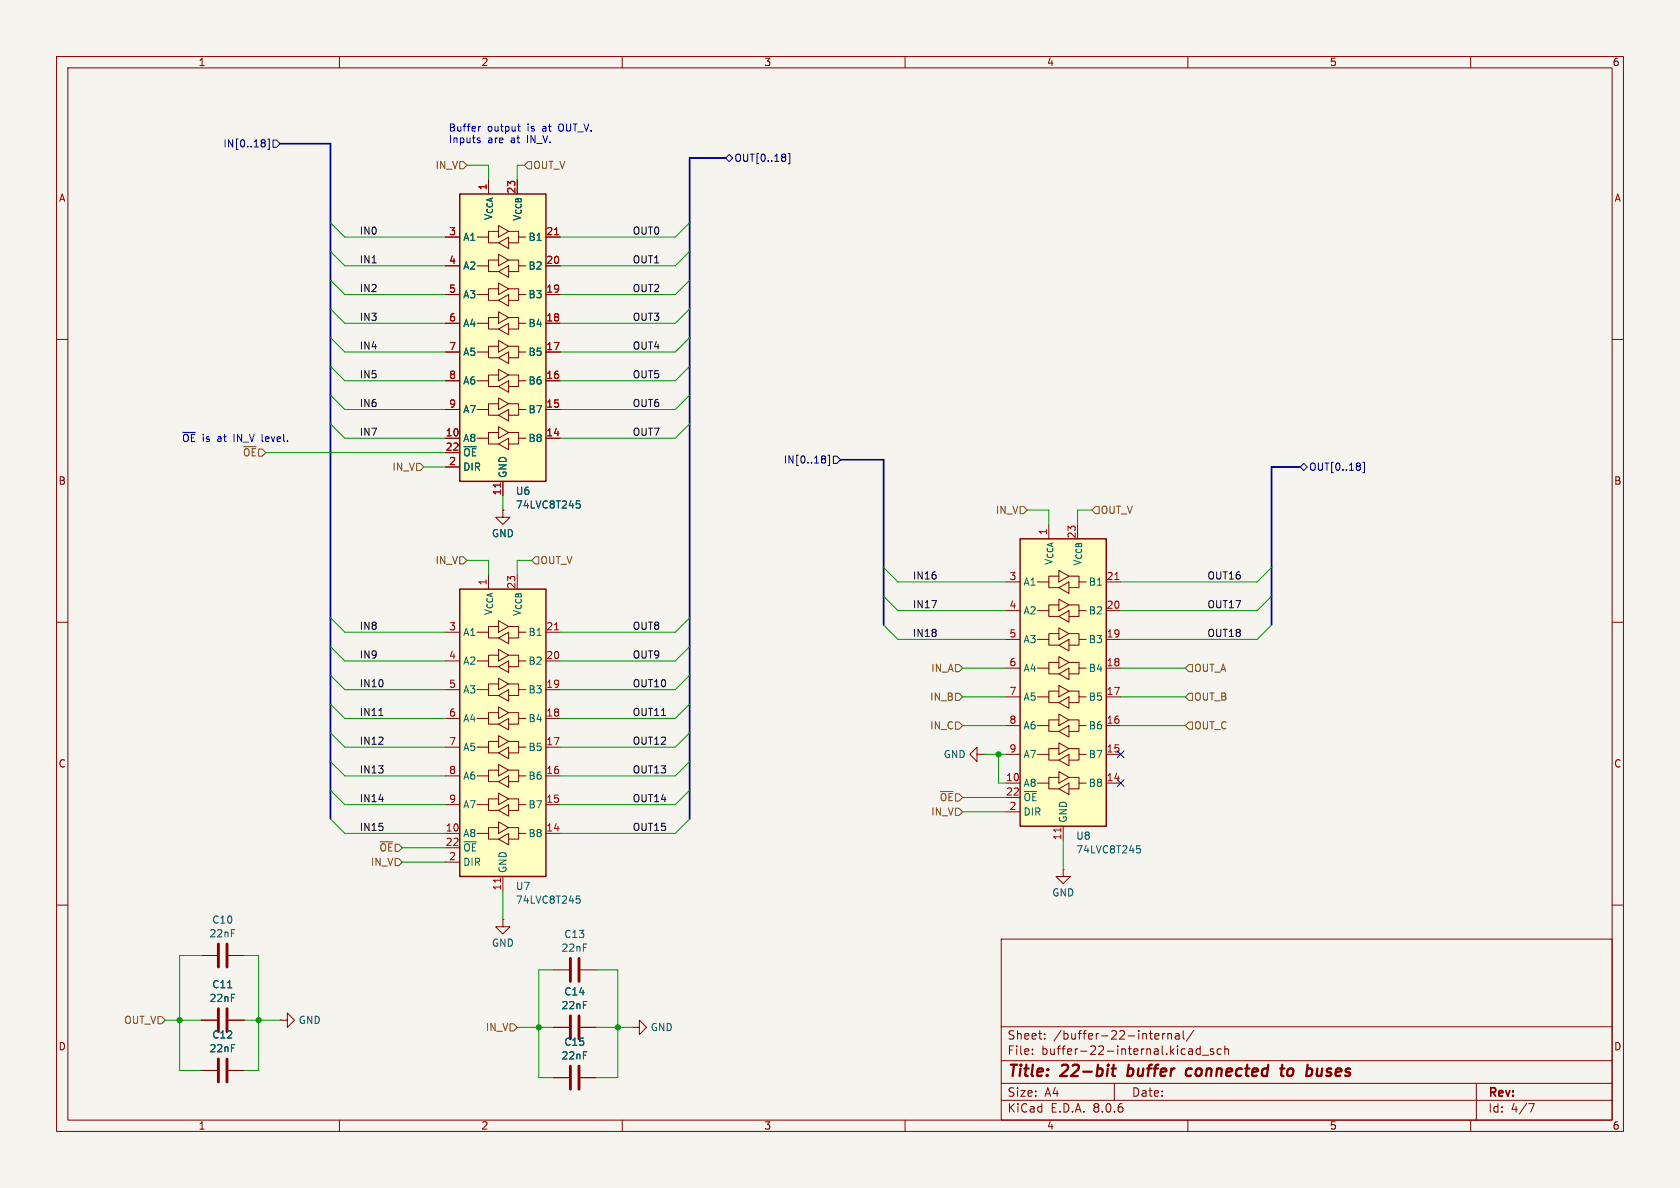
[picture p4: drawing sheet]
<svg xmlns="http://www.w3.org/2000/svg" width="297mm" height="210mm" viewBox="0 0 297 210" stroke-linecap="round" stroke-linejoin="round" font-family="sans-serif">
<path d="M0 0h297v210h-297z" fill="#f5f4ef" stroke="#f5f4ef" stroke-width=".18"/>
<g fill="none" stroke="#840000" stroke-width=".18">
<path d="M10 10h277v190h-277zM12 12h273v186h-273zM60 10v2M110 10v2M160 10v2M210 10v2M260 10v2M10 60h2M285 60h2M88.9 90.2v1.2h1.3l-1.3 1.3-1.3-1.3h1.3M88.9 90.2h.1M10 110h2"/>
<path d="M285 110h2M10 160h2M285 160h2M35.6 168.9h2.8M40.4 168.9h2.8M177 166h108v32h-108zM35.6 180.3h2.8M40.4 180.3h2.8M49.5 180.3h1.3v-1.2l1.3 1.2-1.3 1.3v-1.3M49.5 180.3h.1M60 198v2M110 198v2"/>
<path d="M160 198v2M177 194.5h108M177 191.5h108M177 187.5h108M177 181.5h108M182.5 186.3v.1M182.5 185.5v.1M184.7 183.6v.1M184.7 182.8v.1M197 191.5v3M204.2 183.2l.7-.1-.1-.3-.4-.1-.2 .2v.7h.6M205.5 182.7v1"/>
<path d="M206 182.7l-.3 .1-.2 .2M206.5 182.8l.2-.1 .3 .1 .1 .9M206.5 182.7v1M207.8 182.8h.6l.1 .9M208.5 183.1h-.5a.29 .29 0 0 0-.3 .3 .29 .29 0 0 0 .3 .3l.5-.1M209.2 182.2v1.3l.2 .2M210 198v2M210.3 185.4h.3l.2 .2v.8M210.8 186.3l-.5 .1M210.8 185.8h-.5M211 182.1l-1.3 2M212.2 185.5l-.5-.1-.2 .3v.4l.1 .2h.6"/>
<path d="M212.2 184.9v1.5M212.5 186.5h1.2M214.5 185.5l-.3-.1-.2 .2v.2l.5 .2v.3h-.5M215.9 185.5l-.4-.1-.3 .3v.4l.1 .2h.6M216.5 185.5l.2-.1 .4 .1 .1 .9M216.5 184.9v1.5M260 198v2M261 191.5v6.5M270.2 195.1h1l-.6 1.5"/>
</g>
<path d="M196.5 188.9h.8M196.9 188.2l-.2 1.7v.2l.4 .1M199.3 190.1l.2 .1M199.6 188.2l-.3 2M210.7 189a.66 .66 0 0 0-1 .3l-.1 .5 .2 .3 .2 .1 .6-.1M226.3 188.9h.8M226.7 188.2l-.2 1.7 .1 .2 .3 .1M228.3 188.9a.62 .62 0 0 0-.7 .4v.7a.52 .52 0 0 0 .8 .1M232.9 188.9l-.1 1.2 .2 .1 .5-.1" fill="none" stroke="#840000" stroke-width=".4"/>
<path d="M38.6 166.9v4M38.6 178.3v4.1M40.1 166.9v4M40.1 178.3v4.1" fill="none" stroke="#840000" stroke-width=".51"/>
<path d="M40.2 174.6h.8" fill="none" stroke="#006464" stroke-width=".18"/>
<path d="M180.3 95.3h15.3v50.8h-15.3z" fill="#ffffc2"/>
<path d="M180.3 95.3h15.3v50.8h-15.3z" fill="none" stroke="#840000" stroke-width=".25"/>
<g fill="none" stroke="#840000" stroke-width=".18">
<path d="M177.8 118.1h2.5M177.8 113h2.5M177.8 108h2.5M177.8 102.9h2.5M183.4 113h2v1h1.8M183.4 102.9h2v1h1.8M183.4 118.1h2v1h1.8M183.4 108h2v1h1.8M187.2 112h-1.8v1M187.2 101.9h-1.8v1M187.2 111l1.8 1-1.8 1zM187.2 100.8l1.8 1.1-1.8 1z"/>
<path d="M187.2 119.1l1.8-1v2zM187.2 114l1.8-1v2.1zM187.2 103.9l1.8-1v2zM187.2 117.1h-1.8v1M187.2 106.9h-1.8v1.1M187.2 116.1l1.8 1-1.8 1zM187.2 105.9l1.8 1-1.8 1.1zM187.2 109l1.8-1v2zM189 112h1.8v1h1.2M189 101.9h1.8v1h1.2M189 117.1h1.8v1h1.2M189 106.9h1.8v1.1h1.2"/>
<path d="M190.8 113v1h-1.8M190.8 102.9v1h-1.8M190.8 118.1v1h-1.8M190.8 108v1h-1.8M195.6 118.1h2.5M195.6 113h2.5M195.6 108h2.5M195.6 102.9h2.5M177.8 138.4h2.5M177.8 133.4h2.5M177.8 128.3h2.5M177.8 123.2h2.5"/>
<path d="M183.4 133.4h2v1h1.8M183.4 123.2h2v1h1.8M183.4 138.4h2v1h1.8M183.4 128.3h2v1h1.8M187.2 132.3h-1.8v1.1M187.2 122.2h-1.8v1M187.2 131.3l1.8 1-1.8 1.1zM187.2 121.2l1.8 1-1.8 1zM187.2 139.4l1.8-1v2.1zM187.2 134.4l1.8-1v2zM187.2 124.2l1.8-1v2zM187.2 137.4h-1.8v1"/>
<path d="M187.2 127.3h-1.8v1M187.2 136.4l1.8 1-1.8 1zM187.2 126.2l1.8 1.1-1.8 1zM187.2 129.3l1.8-1v2zM189 132.3h1.8v1.1h1.2M189 122.2h1.8v1h1.2M189 137.4h1.8v1h1.2M189 127.3h1.8v1h1.2M190.8 133.4v1h-1.8M190.8 123.2v1h-1.8M190.8 138.4v1h-1.8M190.8 128.3v1h-1.8"/>
<path d="M195.6 138.4h2.5M195.6 133.4h2.5M195.6 128.3h2.5M195.6 123.2h2.5M177.8 143.5h2.5M177.8 141h2.5M188 153.7v1.2h1.2l-1.2 1.3-1.3-1.3h1.3M188 153.7h.1M188 146.1v2.5M88.9 162.6v1.2h1.3l-1.3 1.3-1.3-1.3h1.3M88.9 162.6h.1M97.8 190.5h2.8"/>
<path d="M102.6 190.5h2.8M111.8 181.6h1.2v-1.3l1.3 1.3-1.3 1.3v-1.3M111.8 181.6h.1"/>
</g>
<path d="M197.1 102.5h.7M187.5 146.4v.7" fill="none" stroke="#a90000" stroke-width=".18"/>
<path d="M201 149.5h.6M201.1 150h.3l.2 .2-.1 .5-.4 .1" fill="none" stroke="#006464" stroke-width=".18"/>
<path d="M100.8 188.5v4M102.4 188.5v4" fill="none" stroke="#840000" stroke-width=".51"/>
<path d="M81.3 34.3h15.2v50.8h-15.2z" fill="#ffffc2"/>
<path d="M81.3 34.3h15.2v50.8h-15.2z" fill="none" stroke="#840000" stroke-width=".25"/>
<g fill="none" stroke="#840000" stroke-width=".18">
<path d="M88.1 39.9l1.8 1-1.8 1zM78.7 57.2h2.6M78.7 52.1h2.6M78.7 47h2.6M78.7 41.9h2.6M84.3 52.1h2.1v1h1.7M84.3 41.9h2.1v1h1.7M84.3 57.2h2.1v1h1.7M84.3 47h2.1v1h1.7M88.1 51.1h-1.7v1M88.1 40.9h-1.7v1M88.1 50l1.8 1.1-1.8 1z"/>
<path d="M88.1 58.2l1.8-1v2zM88.1 53.1l1.8-1v2zM88.1 42.9l1.8-1v2zM88.1 56.1h-1.7v1.1M88.1 46h-1.7v1M88.1 55.1l1.8 1-1.8 1.1zM88.1 45l1.8 1-1.8 1zM88.1 48l1.8-1v2zM89.9 51.1h1.8v1h1.3M89.9 40.9h1.8v1h1.3M89.9 56.1h1.8v1.1h1.3M89.9 46h1.8v1h1.3"/>
<path d="M91.7 52.1v1h-1.8M91.7 41.9v1h-1.8M91.7 57.2v1h-1.8M91.7 47v1h-1.8M96.5 57.2h2.6M96.5 52.1h2.6M96.5 47h2.6M96.5 41.9h2.6M78.7 77.5h2.6M78.7 72.4h2.6M78.7 67.3h2.6M78.7 62.2h2.6"/>
<path d="M84.3 72.4h2.1v1h1.7M84.3 62.2h2.1v1h1.7M84.3 77.5h2.1v1h1.7M84.3 67.3h2.1v1h1.7M88.1 71.4h-1.7v1M88.1 61.2h-1.7v1M88.1 70.4l1.8 1-1.8 1zM88.1 60.2l1.8 1-1.8 1zM88.1 78.5l1.8-1v2zM88.1 73.4l1.8-1v2zM88.1 63.2l1.8-1v2.1zM88.1 76.5h-1.7v1"/>
<path d="M88.1 66.3h-1.7v1M88.1 75.4l1.8 1.1-1.8 1zM88.1 65.3l1.8 1-1.8 1zM88.1 68.3l1.8-1v2zM89.9 71.4h1.8v1h1.3M89.9 61.2h1.8v1h1.3M89.9 76.5h1.8v1h1.3M89.9 66.3h1.8v1h1.3M91.7 72.4v1h-1.8M91.7 62.2v1h-1.8M91.7 77.5v1h-1.8M91.7 67.3v1h-1.8"/>
<path d="M96.5 77.5h2.6M96.5 72.4h2.6M96.5 67.3h2.6M96.5 62.2h2.6M78.7 82.6h2.6M78.7 80h2.6M88.9 85.1v2.5"/>
</g>
<path d="M98 41.5h.8M88.5 85.4v.7" fill="none" stroke="#a90000" stroke-width=".18"/>
<path d="M101.9 88.5h.6M102 89h.3l.3 .3-.1 .5h-.5" fill="none" stroke="#006464" stroke-width=".18"/>
<path d="M81.3 104.1h15.2v50.8h-15.2z" fill="#ffffc2"/>
<path d="M81.3 104.1h15.2v50.8h-15.2z" fill="none" stroke="#840000" stroke-width=".25"/>
<g fill="none" stroke="#840000" stroke-width=".18">
<path d="M78.7 57.2h2.6M78.7 52.1h2.6M78.7 47h2.6M78.7 41.9h2.6M96.5 57.2h2.6M96.5 52.1h2.6M96.5 47h2.6M96.5 41.9h2.6M78.7 77.5h2.6M78.7 72.4h2.6M78.7 67.3h2.6M78.7 62.2h2.6"/>
<path d="M96.5 77.5h2.6M96.5 72.4h2.6M96.5 67.3h2.6M96.5 62.2h2.6M78.7 82.6h2.6M78.7 80h2.6M88.9 90.2h.1M88.9 85.1v2.5M78.7 116.8h2.6M78.7 111.8h2.6M84.3 111.8h2.1v1h1.7M84.3 116.8h2.1v1.1h1.7"/>
<path d="M88.1 110.7h-1.7v1.1M88.1 119.9l1.8 1-1.8 1zM88.1 109.7l1.8 1-1.8 1.1zM88.1 112.8l1.8-1v2zM88.1 115.8h-1.7v1M88.1 114.8l1.8 1-1.8 1zM88.1 117.9l1.8-1.1v2.1zM89.9 110.7h1.8v1.1h1.3M89.9 115.8h1.8v1h1.3M91.7 111.8v1h-1.8M91.7 116.8v1.1h-1.8M96.5 116.8h2.6"/>
<path d="M96.5 111.8h2.6M78.7 137.2h2.6M78.7 132.1h2.6M78.7 127h2.6M78.7 121.9h2.6M84.3 132.1h2.1v1h1.7M84.3 121.9h2.1v1h1.7M84.3 137.2h2.1v1h1.7M84.3 127h2.1v1h1.7M88.1 131.1h-1.7v1M88.1 120.9h-1.7v1M88.1 130l1.8 1.1-1.8 1z"/>
<path d="M88.1 133.1l1.8-1v2zM88.1 128l1.8-1v2zM88.1 122.9l1.8-1v2.1zM88.1 136.1h-1.7v1.1M88.1 126h-1.7v1M88.1 135.1l1.8 1-1.8 1.1zM88.1 125l1.8 1-1.8 1zM88.1 138.2l1.8-1v2zM89.9 131.1h1.8v1h1.3M89.9 120.9h1.8v1h1.3M89.9 136.1h1.8v1.1h1.3M89.9 126h1.8v1h1.3"/>
<path d="M91.7 132.1v1h-1.8M91.7 121.9v1h-1.8M91.7 137.2v1h-1.8M91.7 127v1h-1.8M96.5 137.2h2.6M96.5 132.1h2.6M96.5 127h2.6M96.5 121.9h2.6M172.7 133.4v-1.3l-1.3 1.3 1.3 1.2v-1.2h1.3M174 133.4h.1M78.7 147.3h2.6M78.7 142.2h2.6"/>
<path d="M78.7 152.4h2.6M78.7 149.9h2.6M84.3 142.2h2.1v1.1h1.7M84.3 147.3h2.1v1h1.7M88.1 141.2h-1.7v1M88.1 140.2l1.8 1-1.8 1zM88.1 148.3l1.8-1v2.1zM88.1 143.3l1.8-1.1v2.1zM88.1 146.3h-1.7v1M88.1 145.3l1.8 1-1.8 1zM88.9 154.9v2.6M89.9 141.2h1.8v1h1.3"/>
<path d="M89.9 146.3h1.8v1h1.3M91.7 142.2v1.1h-1.8M91.7 147.3v1h-1.8M96.5 147.3h2.6M96.5 142.2h2.6M97.8 171.5h2.8M102.6 171.5h2.8M35.6 189.2h2.8M35.6 180.3h2.8M40.4 189.2h2.8M40.4 180.3h2.8M97.8 181.6h2.8"/>
<path d="M97.8 190.5h2.8M102.6 181.6h2.8M102.6 190.5h2.8"/>
</g>
<path d="M98 41.5h.8M88.5 85.4v.7M98 111.3h.8M88.5 155.2v.8" fill="none" stroke="#a90000" stroke-width=".18"/>
<path d="M101.9 88.5h.6M102 89h.3l.3 .3-.1 .5h-.5M101.9 158.4h.6M102 158.9h.3l.3 .2-.1 .5-.5 .1M40.2 174.6h.8" fill="none" stroke="#006464" stroke-width=".18"/>
<path d="M100.8 169.4v4.1M100.8 179.6v4M102.4 169.4v4.1M102.4 179.6v4M38.6 187.2v4.1M40.1 187.2v4.1" fill="none" stroke="#840000" stroke-width=".51"/>
<g fill="none" stroke="#725600" stroke-width=".18">
<path d="M81.3 28.6h.6l.6 .6-.6 .6h-.6zM93.3 28.6h.7v1.2h-.7l-.6-.6zM73.7 81.9h.6l.6 .7-.6 .6h-.6zM81.3 98.4h.6l.6 .7-.6 .6h-.6zM94.6 98.4h.6v1.3h-.6l-.6-.6zM180.3 89.5h.7l.6 .7-.6 .6h-.7zM193.7 89.5h.6v1.3h-.6l-.7-.6zM168.9 117.5h.6l.7 .6-.7 .6h-.6zM209.5 118.1l.7-.6h.6v1.2h-.6zM168.9 127.6h.6l.7 .7-.7 .6h-.6zM168.9 122.6h.6l.7 .6-.7 .6h-.6zM210.2 122.6h.6v1.2h-.6l-.7-.6z"/>
<path d="M210.2 127.6h.6v1.3h-.6l-.7-.6zM69.8 151.8h.7l.6 .6-.6 .6h-.7zM168.9 142.9h.6l.7 .6-.7 .6h-.6zM27.9 179.7h.7l.6 .6-.6 .7h-.7zM90.2 181h.6l.6 .6-.6 .6h-.6z"/>
</g>
<g fill="none" stroke="#000084" stroke-width=".18">
<path d="M46.4 24.7h.2l.3 .3-.3 .3M46.4 25.3h.2M46.6 25.3l.3 .2v.2l-.1 .2-.4 .1M47.3 24.6h.3v1.8h-.3M48.3 24.8h.6l.6 .6-.6 .6h-.6zM128.3 27.9l.6-.6 .6 .6-.6 .7zM138.8 27.4v.3M138.8 27.9v.5M139.3 27.1h.3v1.8h-.3M145.5 80.6h.2l.2 .2-.2 .3M145.5 81.1h.2M145.7 81.1l.2 .3v.2l-.1 .2-.3 .1"/>
<path d="M146.4 80.5h.3v1.8h-.3M147.3 80.6h.7l.6 .7-.6 .6h-.7zM229.9 82.6l.6-.7 .6 .7-.6 .6zM240.4 82v.3M240.4 82.5v.5M240.9 81.7h.3v1.9h-.3M197.5 132.7l1.2 1.3M197.5 137.8l1.2 1.2M198.7 137.8l-1.2 1.2M198.7 132.7l-1.2 1.3"/>
</g>
<path d="M67 126.5h.7" fill="none" stroke="#0f0f0f" stroke-width=".18"/>
<path d="M84.5 24.8l.4 .1v.1l-.2 .2h-.2M84.5 24.4h.4M84.6 22.3v.9M85 22.3l-.4 .3M91.5 22.3h.5M91.7 21.9v1.1l.3 .2" fill="none" stroke="#0000c2" stroke-width=".18"/>
<path d="M49.5 25.4h8.9v119.4M128.3 27.9h-6.4v116.9M148.6 81.3h7.6v29.2M229.9 82.6h-5.1v27.9" fill="none" stroke="#000084" stroke-width=".3"/>
<g fill="none" stroke="#009600" stroke-width=".18">
<path d="M58.4 39.4l2.6 2.5h17.7M82.5 29.2h3.9v2.6M92.7 29.2h-1.3v2.6M121.9 39.4l-2.5 2.5h-20.3M58.4 54.6l2.6 2.6h17.7M58.4 44.5l2.6 2.5h17.7M58.4 49.5l2.6 2.6h17.7M58.4 59.7l2.6 2.5h17.7M121.9 54.6l-2.5 2.6h-20.3M121.9 44.5l-2.5 2.5h-20.3M121.9 49.5l-2.5 2.6h-20.3M121.9 59.7l-2.5 2.5h-20.3"/>
<path d="M58.4 69.9l2.6 2.5h17.7M58.4 74.9l2.6 2.6h17.7M58.4 64.8l2.6 2.5h17.7M121.9 69.9l-2.5 2.5h-20.3M121.9 74.9l-2.5 2.6h-20.3M121.9 64.8l-2.5 2.5h-20.3M47 80h31.7M74.9 82.6h3.8M82.5 99.1h3.9v2.5M88.9 87.6v2.6M94 99.1h-2.6v2.5M181.6 90.2h3.8v2.5"/>
<path d="M193 90.2h-2.5v2.5M58.4 114.3l2.6 2.5h17.7M58.4 109.2l2.6 2.6h17.7M58.4 119.4l2.6 2.5h17.7M121.9 114.3l-2.5 2.5h-20.3M121.9 109.2l-2.5 2.6h-20.3M121.9 119.4l-2.5 2.5h-20.3M156.2 100.3l2.5 2.6h19.1M156.2 110.5l2.5 2.5h19.1M156.2 105.4l2.5 2.6h19.1M170.2 118.1h7.6M198.1 118.1h11.4"/>
<path d="M224.8 100.3l-2.6 2.6h-24.1M224.8 110.5l-2.6 2.5h-24.1M224.8 105.4l-2.6 2.6h-24.1M58.4 124.5l2.6 2.5h17.7M58.4 129.5l2.6 2.6h17.7M58.4 139.7l2.6 2.5h17.7M58.4 134.6l2.6 2.6h17.7M121.9 124.5l-2.5 2.5h-20.3M121.9 129.5l-2.5 2.6h-20.3M121.9 139.7l-2.5 2.5h-20.3M121.9 134.6l-2.5 2.6h-20.3M170.2 123.2h7.6"/>
<path d="M170.2 128.3h7.6M174 133.4h3.8M176.5 133.4v5h1.3M198.1 123.2h11.4M198.1 128.3h11.4M58.4 144.8l2.6 2.5h17.7M71.1 152.4h7.6M71.1 149.9h7.6M88.9 157.5v5.1M121.9 144.8l-2.5 2.5h-20.3M170.2 143.5h7.6M170.2 141h7.6"/>
<path d="M188 148.6v5.1M35.6 168.9h-3.9v20.3h3.9M43.2 168.9h2.5v20.3h-2.5M97.8 171.5h-2.6v19h2.6M105.4 171.5h3.8v19h-3.8M29.2 180.3h6.4M43.2 180.3h6.3M91.4 181.6h6.4M105.4 181.6h6.4"/>
</g>
<g fill="#009600" stroke="#009600" stroke-width=".18">
<circle cx="31.7" cy="180.3" r=".46"/>
<circle cx="95.2" cy="181.6" r=".46"/>
<circle cx="109.2" cy="181.6" r=".46"/>
<circle cx="45.7" cy="180.3" r=".46"/>
<circle cx="176.5" cy="133.4" r=".46"/>
</g>
<g font-size="2.8" fill="#840000">
<text x="178" y="190.9">Title:</text>
<text x="187.7" y="190.9">22-bit</text>
<text x="200.2" y="190.9">buffer</text>
<text x="211.4" y="190.9">connected</text>
<text x="228.9" y="190.9">to</text>
<text x="234.2" y="190.9">buses</text>
</g>
<g font-size="2.1" fill="#840000">
<text x="178" y="184">Sheet:</text>
<text x="186.2" y="184">/buffer-22-internal/</text>
<text x="178" y="186.7">File:</text>
<text x="184.1" y="186.7">buffer-22-internal.kicad_sch</text>
<text x="178" y="196.9">KiCad</text>
<text x="178" y="194.1">Size:</text>
<text x="184.7" y="194.1">A4</text>
<text x="185.7" y="196.9">E.D.A.</text>
<text x="193.3" y="196.9">8.0.6</text>
<text x="200" y="194.1">Date:</text>
<text x="263" y="194.3">Rev:</text>
<text x="263" y="196.9">Id:</text>
<text x="267.1" y="196.9">4/7</text>
</g>
<g font-size="1.8" fill="#840000">
<text x="35" y="11.9">1</text>
<text x="85" y="11.9">2</text>
<text x="135" y="11.9">3</text>
<text x="185" y="11.9">4</text>
<text x="235" y="11.9">5</text>
<text x="285" y="11.9">6</text>
<text x="10.3" y="35.9">A</text>
<text x="285.3" y="35.9">A</text>
<text x="10.3" y="85.9">B</text>
<text x="285.3" y="85.9">B</text>
<text x="10.3" y="135.9">C</text>
<text x="285.3" y="135.9">C</text>
<text x="10.3" y="185.9">D</text>
<text x="285.3" y="185.9">D</text>
<text x="35" y="199.9">1</text>
<text x="85" y="199.9">2</text>
<text x="135" y="199.9">3</text>
<text x="185" y="199.9">4</text>
<text x="235" y="199.9">5</text>
<text x="285" y="199.9">6</text>
</g>
<g font-size="1.8" fill="#0000c2">
<text x="79.2" y="23.5">Buffer</text>
<text x="86.2" y="23.5">output</text>
<text x="93.4" y="23.5">is</text>
<text x="96.2" y="23.5">at</text>
<text x="99.2" y="23.5">OUT_V.</text>
<text x="79.2" y="25.5">Inputs</text>
<text x="86.2" y="25.5">are</text>
<text x="90.4" y="25.5">at</text>
<text x="93.5" y="25.5">IN_V.</text>
<text x="32.1" y="78.3">~{OE}</text>
<text x="35.7" y="78.3">is</text>
<text x="38.5" y="78.3">at</text>
<text x="41.6" y="78.3">IN_V level.</text>
</g>
<g font-size="1.8" fill="#000084">
<text x="39.4" y="26.3">IN[0..18]</text>
<text x="129.7" y="28.8">OUT[0..18]</text>
<text x="138.5" y="82.1">IN[0..18]</text>
<text x="231.3" y="83.4">OUT[0..18]</text>
</g>
<g font-size="1.8" fill="#725600">
<text x="76.9" y="30.1">IN_V</text>
<text x="94.2" y="30.1">OUT_V</text>
<text x="42.8" y="80.9">~{OE}</text>
<text x="69.3" y="83.4">IN_V</text>
<text x="176" y="91">IN_V</text>
<text x="194.5" y="91">OUT_V</text>
<text x="76.9" y="99.9">IN_V</text>
<text x="95.4" y="99.9">OUT_V</text>
<text x="164.5" y="119">IN_A</text>
<text x="211" y="119">OUT_A</text>
<text x="164.3" y="124.1">IN_B</text>
<text x="211" y="124.1">OUT_B</text>
<text x="164.3" y="129.1">IN_C</text>
<text x="211" y="129.1">OUT_C</text>
<text x="166" y="141.8">~{OE}</text>
<text x="164.5" y="144.4">IN_V</text>
<text x="65.5" y="153.3">IN_V</text>
<text x="67" y="150.7">~{OE}</text>
<text x="21.9" y="181.2">OUT_V</text>
<text x="85.8" y="182.5">IN_V</text>
</g>
<g font-size="1.8" fill="#a90000">
<text x="86.1" y="33.7" transform="rotate(-90 86.1 33.7)">1</text>
<text x="91.2" y="34.3" transform="rotate(-90 91.2 34.3)">23</text>
<text x="79.3" y="41.7">3</text>
<text x="96.5" y="41.7">21</text>
<text x="79.3" y="46.7">4</text>
<text x="96.5" y="46.7">20</text>
<text x="79.3" y="51.8">5</text>
<text x="96.5" y="51.8">19</text>
<text x="79.3" y="56.9">6</text>
<text x="96.5" y="56.9">18</text>
<text x="79.3" y="62">7</text>
<text x="96.5" y="62">17</text>
<text x="79.3" y="67.1">8</text>
<text x="96.5" y="67.1">16</text>
<text x="78.7" y="77.2">10</text>
<text x="79.3" y="72.1">9</text>
<text x="96.5" y="77.2">14</text>
<text x="96.5" y="72.1">15</text>
<text x="78.7" y="79.8">22</text>
<text x="79.3" y="82.3">2</text>
<text x="88.6" y="87.7" transform="rotate(-90 88.6 87.7)">11</text>
<text x="185.2" y="94.7" transform="rotate(-90 185.2 94.7)">1</text>
<text x="190.2" y="95.3" transform="rotate(-90 190.2 95.3)">23</text>
<text x="86.1" y="103.6" transform="rotate(-90 86.1 103.6)">1</text>
<text x="91.2" y="104.2" transform="rotate(-90 91.2 104.2)">23</text>
<text x="178.4" y="102.6">3</text>
<text x="178.4" y="107.7">4</text>
<text x="195.5" y="107.7">20</text>
<text x="195.5" y="102.6">21</text>
<text x="79.3" y="111.5">3</text>
<text x="96.5" y="111.5">21</text>
<text x="178.4" y="112.8">5</text>
<text x="195.5" y="112.8">19</text>
<text x="79.3" y="116.6">4</text>
<text x="96.5" y="116.6">20</text>
<text x="178.4" y="117.9">6</text>
<text x="195.5" y="117.9">18</text>
<text x="79.3" y="121.7">5</text>
<text x="96.5" y="121.7">19</text>
<text x="178.4" y="122.9">7</text>
<text x="195.5" y="122.9">17</text>
<text x="79.3" y="126.7">6</text>
<text x="79.3" y="131.8">7</text>
<text x="96.5" y="131.8">17</text>
<text x="96.5" y="126.7">18</text>
<text x="178.4" y="128">8</text>
<text x="195.5" y="128">16</text>
<text x="79.3" y="136.9">8</text>
<text x="96.5" y="136.9">16</text>
<text x="178.4" y="133.1">9</text>
<text x="195.5" y="133.1">15</text>
<text x="79.3" y="142">9</text>
<text x="96.5" y="142">15</text>
<text x="177.8" y="138.2">10</text>
<text x="177.8" y="140.7">22</text>
<text x="178.4" y="143.3">2</text>
<text x="195.5" y="138.2">14</text>
<text x="78.7" y="147.1">10</text>
<text x="78.7" y="149.6">22</text>
<text x="96.5" y="147.1">14</text>
<text x="187.7" y="148.6" transform="rotate(-90 187.7 148.6)">11</text>
<text x="79.3" y="152.1">2</text>
<text x="88.6" y="157.5" transform="rotate(-90 88.6 157.5)">11</text>
</g>
<g font-size="1.8" fill="#0f0f0f">
<text x="63.5" y="41.6">IN0</text>
<text x="111.8" y="41.6">OUT0</text>
<text x="63.5" y="46.6">IN1</text>
<text x="111.8" y="46.6">OUT1</text>
<text x="63.5" y="51.7">IN2</text>
<text x="111.8" y="51.7">OUT2</text>
<text x="63.5" y="56.8">IN3</text>
<text x="111.8" y="56.8">OUT3</text>
<text x="63.5" y="61.9">IN4</text>
<text x="111.8" y="61.9">OUT4</text>
<text x="63.5" y="67">IN5</text>
<text x="111.8" y="67">OUT5</text>
<text x="63.5" y="77.1">IN7</text>
<text x="63.5" y="72">IN6</text>
<text x="111.8" y="77.1">OUT7</text>
<text x="111.8" y="72">OUT6</text>
<text x="161.3" y="102.5">IN16</text>
<text x="161.3" y="107.6">IN17</text>
<text x="213.4" y="107.6">OUT17</text>
<text x="213.4" y="102.5">OUT16</text>
<text x="63.5" y="111.4">IN8</text>
<text x="111.8" y="111.4">OUT8</text>
<text x="161.3" y="112.7">IN18</text>
<text x="213.4" y="112.7">OUT18</text>
<text x="63.5" y="116.5">IN9</text>
<text x="111.8" y="116.5">OUT9</text>
<text x="63.5" y="121.6">IN10</text>
<text x="111.8" y="121.6">OUT10</text>
<text x="63.5" y="131.7">IN12</text>
<text x="63.5" y="126.7">IN11</text>
<text x="111.8" y="126.7">OUT11</text>
<text x="111.8" y="131.7">OUT12</text>
<text x="63.5" y="136.8">IN13</text>
<text x="111.8" y="136.8">OUT13</text>
<text x="63.5" y="141.9">IN14</text>
<text x="111.8" y="141.9">OUT14</text>
<text x="63.5" y="147">IN15</text>
<text x="111.8" y="147">OUT15</text>
</g>
<g font-size="1.8" fill="#006464">
<text x="87.2" y="39" transform="rotate(-90 87.2 39)">V_{CCA}</text>
<text x="92.3" y="39.2" transform="rotate(-90 92.3 39.2)">V_{CCB}</text>
<text x="81.8" y="42.8">A1</text>
<text x="81.8" y="47.9">A2</text>
<text x="93.3" y="47.9">B2</text>
<text x="93.3" y="42.8">B1</text>
<text x="81.8" y="52.9">A3</text>
<text x="93.3" y="52.9">B3</text>
<text x="81.8" y="58">A4</text>
<text x="93.3" y="58">B4</text>
<text x="81.8" y="63.1">A5</text>
<text x="93.3" y="63.1">B5</text>
<text x="81.8" y="68.2">A6</text>
<text x="93.3" y="68.2">B6</text>
<text x="81.8" y="73.3">A7</text>
<text x="93.3" y="73.3">B7</text>
<text x="81.8" y="78.3">A8</text>
<text x="81.8" y="83.4">DIR</text>
<text x="81.8" y="80.9">~{OE}</text>
<text x="93.3" y="78.3">B8</text>
<text x="89.8" y="84.6" transform="rotate(-90 89.8 84.6)">GND</text>
<text x="91.1" y="87.7">U6</text>
<text x="86.9" y="95.2">GND</text>
<text x="91.1" y="90.1">74LVC8T245</text>
<text x="186.3" y="100" transform="rotate(-90 186.3 100)">V_{CCA}</text>
<text x="191.4" y="100.1" transform="rotate(-90 191.4 100.1)">V_{CCB}</text>
<text x="180.8" y="103.7">A1</text>
<text x="192.4" y="103.7">B1</text>
<text x="81.8" y="112.6">A1</text>
<text x="87.2" y="108.9" transform="rotate(-90 87.2 108.9)">V_{CCA}</text>
<text x="92.3" y="109" transform="rotate(-90 92.3 109)">V_{CCB}</text>
<text x="93.3" y="112.6">B1</text>
<text x="180.8" y="108.8">A2</text>
<text x="180.8" y="113.9">A3</text>
<text x="192.4" y="113.9">B3</text>
<text x="192.4" y="108.8">B2</text>
<text x="81.8" y="117.7">A2</text>
<text x="93.3" y="117.7">B2</text>
<text x="180.8" y="119">A4</text>
<text x="192.4" y="119">B4</text>
<text x="81.8" y="122.8">A3</text>
<text x="93.3" y="122.8">B3</text>
<text x="180.8" y="124.1">A5</text>
<text x="192.4" y="124.1">B5</text>
<text x="81.8" y="127.9">A4</text>
<text x="93.3" y="127.9">B4</text>
<text x="180.8" y="129.1">A6</text>
<text x="192.4" y="129.1">B6</text>
<text x="81.8" y="132.9">A5</text>
<text x="93.3" y="132.9">B5</text>
<text x="166.7" y="134.2">GND</text>
<text x="180.8" y="134.2">A7</text>
<text x="192.4" y="134.2">B7</text>
<text x="81.8" y="138">A6</text>
<text x="81.8" y="143.1">A7</text>
<text x="93.3" y="143.1">B7</text>
<text x="93.3" y="138">B6</text>
<text x="180.8" y="139.3">A8</text>
<text x="180.8" y="141.8">~{OE}</text>
<text x="192.4" y="139.3">B8</text>
<text x="81.8" y="148.2">A8</text>
<text x="93.3" y="148.2">B8</text>
<text x="180.8" y="144.4">DIR</text>
<text x="188.8" y="145.5" transform="rotate(-90 188.8 145.5)">GND</text>
<text x="190.2" y="148.6">U8</text>
<text x="81.8" y="153.3">DIR</text>
<text x="81.8" y="150.7">~{OE}</text>
<text x="89.8" y="154.4" transform="rotate(-90 89.8 154.4)">GND</text>
<text x="190.2" y="151.1">74LVC8T245</text>
<text x="91.1" y="157.5">U7</text>
<text x="91.1" y="159.9">74LVC8T245</text>
<text x="185.9" y="158.7">GND</text>
<text x="36.9" y="165.9">22nF</text>
<text x="37.4" y="163.5">C10</text>
<text x="86.9" y="167.6">GND</text>
<text x="99.7" y="166">C13</text>
<text x="99.2" y="168.4">22nF</text>
<text x="36.9" y="177.3">22nF</text>
<text x="37.4" y="174.9">C11</text>
<text x="99.2" y="178.6">22nF</text>
<text x="99.7" y="176.2">C14</text>
<text x="37.4" y="183.8">C12</text>
<text x="52.7" y="181.2">GND</text>
<text x="99.7" y="185.1">C15</text>
<text x="114.9" y="182.5">GND</text>
<text x="36.9" y="186.2">22nF</text>
<text x="99.2" y="187.5">22nF</text>
</g>
</svg>
